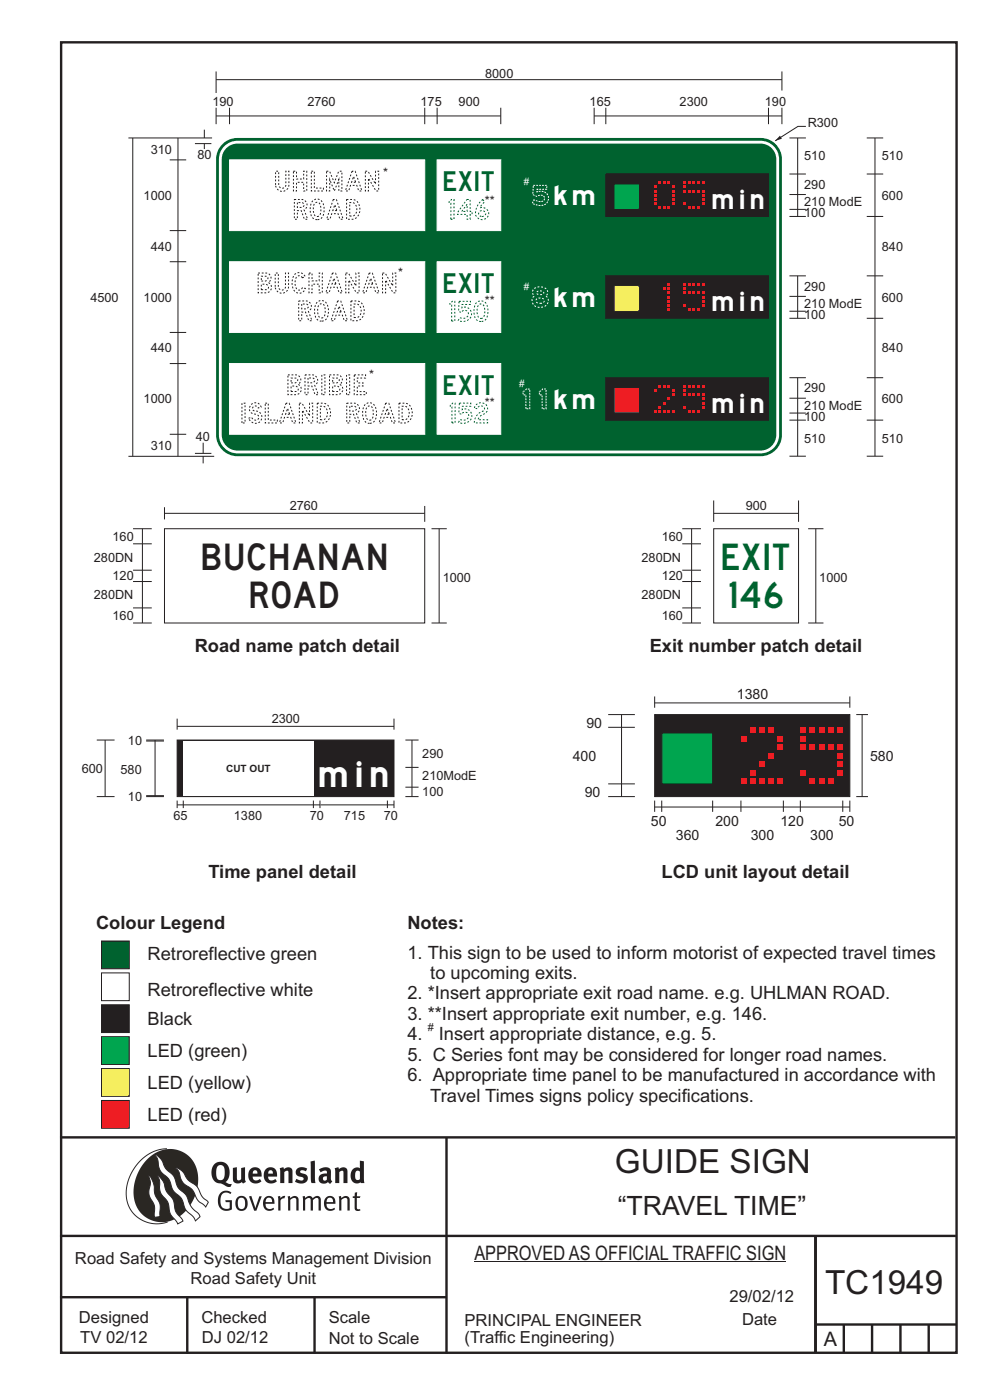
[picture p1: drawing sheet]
<svg xmlns="http://www.w3.org/2000/svg" width="210mm" height="297mm" viewBox="0 0 210 297" stroke-linecap="round" stroke-linejoin="round" font-family="sans-serif">
<g fill="none" stroke="#231f20" stroke-width=".51">
<path d="M13 9h189.9v278h-189.9zM12.7 241.3h190M94.7 241.4v45.8M12.7 275.2h82M12.7 262.2h190.1M39.7 275.2v12M66.7 275.2v12M173 262.1v24.9M173 281h30M179 281v6M185 281v6M191 281v6"/>
<path d="M197 281v6"/>
</g>
<path d="M35.4 243.7a9.5 9.5 0 0 0-8.6 10.4 6.5 6.5 0 0 0 8.8 5.1" fill="none" stroke="#2a2723" stroke-width=".21"/>
<path d="M31.3 245.9a6.1 6.1 0 0 1 7.3-1.6 6.1 6.1 0 0 1 3.4 6.6 8.8 8.8 0 0 1-7.2 8.4 6.1 6.1 0 0 1-6.4-7.5 10.5 10.5 0 0 1 2.9-5.9z" fill-rule="evenodd" fill="#2a2723"/>
<g fill="#fff" stroke="#2a2723" stroke-width=".21">
<path d="M31.6 249.3l.3 .3 .6 1.2 .4 2.6 1 2 .1 2.7-1.2 .1-.1-2.4-.9-1.8-.2-.7 .3-2.4z" fill-rule="evenodd"/>
<path d="M37.2 247.7l.5 .1 .9 .6 1.3 1.9 1.9 1.5 1.1 2.1 1.3 1.2-.6 1-1.6-1.5-1.2-2.2-2-1.5-.5-.9-.4-1.5z" fill-rule="evenodd"/>
<path d="M32.8 244.9l.4 .1 .9 .8 1 2.1 1.7 1.5 1 2.5 1.6 1.6 1.2 2.5 1.6 1.6 .2 .5-.9 .9-.5-.9-1.6-1.5-1-2.4-1.7-1.7-.9-2.4-1.8-1.7-.3-.9-.3-1.6z" fill-rule="evenodd"/>
<path d="M33.4 249.4l.5 .3 .7 .9 .7 2.1 1.5 1.9 .5 2.5 1.5 1.8v.1l-1.1 .6-1.6-2.1-.6-2.5-1.4-1.9-.3-1v-1.6z" fill-rule="evenodd"/>
</g>
<g fill="#231f20">
<path d="M46.8 253.1l.5-.4 .7-.1 .6 .1 .5 .3-.2 .3-.9-.3-.8 .2-.3 .7-.1 1.1 .1 .6 .3 .5 .5 .3h.6l.4-.1v-1.3h-.8l-.1-.4h1.4v2l-.7 .2-.8 .1-.6-.3-.5-.4-.3-.8-.1-1 .2-.7z" fill-rule="evenodd"/>
<path d="M50.7 254.3l.7-.2 .5 .5 .1 1.2-.2 .4-.3 .2h-.5l-.4-.3-.2-1.1zM50.4 254l-.5 1.1 .3 1.2 .7 .5 1-.1 .4-.4 .2-.5v-.8l-.2-.7-.3-.4-.5-.2h-.6z" fill-rule="evenodd"/>
<path d="M52.8 253.8l.5-.1 .9 2.6 .8-2.5h.5l-1.1 3h-.5z" fill-rule="evenodd"/>
<path d="M56.6 254.2l.4-.1 .4 .1 .2 .3 .1 .5h-1.4zM56.2 254l-.4 1v.7l.3 .6 .4 .4 .5 .2 1.1-.3 .1-.1-.2-.3-.6 .3-.7-.2-.3-.2-.1-.6v-.1h1.9l-.2-1.2-.8-.5-.5 .1z" fill-rule="evenodd"/>
<path d="M58.9 253.8l.5-.1 .1 .5 .4-.4 .6-.1-.2 .5-.4 .1-.4 .3v2.2h-.5z" fill-rule="evenodd"/>
<path d="M61 253.8l.5-.1a.24 .24 0 0 0 .1 .4 .24 .24 0 0 0 .3-.2l.8-.2 .6 .5v2.6h-.4l-.1-2.3-.1-.3-.3-.1-.8 .5v2.2h-.5z" fill-rule="evenodd"/>
<path d="M64.2 253.8l.4-.1a.23 .23 0 0 0 .2 .4 .23 .23 0 0 0 .3-.2l.5-.2 .6 .2a.23 .23 0 0 0 .2 .2 .23 .23 0 0 0 .2-.1l.8-.3 .6 .4 .1 2.7h-.5v-2.3l-.1-.3-.3-.1-.8 .5v2.2h-.5v-2.3l-.1-.3-.3-.1-.8 .4v2.3h-.4z" fill-rule="evenodd"/>
<path d="M69.5 254.2l.5-.1 .4 .1 .3 .8h-1.4zM69.2 254l-.5 1 .1 .7 .2 .6 .4 .4 .4 .2 1.1-.3 .2-.1-.2-.3-.6 .3-.7-.2-.3-.4v-.5h1.9l-.2-1.2-.4-.3-.5-.2-.5 .1z" fill-rule="evenodd"/>
<path d="M71.8 253.8l.5-.1a.24 .24 0 0 0 .1 .4 .24 .24 0 0 0 .4-.2l.7-.2 .6 .5 .1 2.6h-.5v-2.3l-.1-.3-.3-.1-.9 .5v2.2h-.4z" fill-rule="evenodd"/>
<path d="M75.3 253l.5-.1-.1 .9h.8l-.2 .3h-.6v2.2l.2 .2h.5v.3l-.2 .1-.6-.1-.4-.3v-2.4h-.4v-.3h.4z" fill-rule="evenodd"/>
<path d="M46.2 247.4l.4-.2h.4l.6 .6v1.8l-.2 .5-.3 .2h-.8l-.3-.6-.1-1.5zM45.5 246.9l-.4 .7-.2 .8v1l.3 .9 .7 .6 1 .2 1.6 .7 .4-.1 .3-.5h-.6l-.8-.4 .7-1 .2-1.5a1.91 1.91 0 0 0-1.1-1.7 1.91 1.91 0 0 0-2.1 .3z" fill-rule="evenodd"/>
<path d="M49.4 247.8l.8-.2 .1 2.5 .1 .2 .3 .1 .5-.3v-2.3l.8-.2v2.6l.2 .5-.7 .3a.39 .39 0 0 0-.7 0h-.8l-.5-.4z" fill-rule="evenodd"/>
<path d="M53.8 248.4l.3-.1h.3l.2 .7h-1zM53.1 248l-.3 .5-.1 .8v.7l.4 .6 .5 .4 .6 .1 .7-.1 .6-.4-.4-.5-.4 .3h-.5l-.4-.2-.2-.3v-.3h1.9l-.1-1-.3-.6-1-.4-.5 .1z" fill-rule="evenodd"/>
<path d="M57.1 248.4l.2-.1h.4l.2 .7h-1zM56.4 248l-.3 .6-.2 .8 .2 .7 .3 .5 .5 .4 .6 .1 .6-.1 .6-.4-.3-.5-.6 .3h-.5l-.4-.6v-.2h1.9l-.1-1-.3-.6-.5-.3-.5-.1-.5 .1z" fill-rule="evenodd"/>
<path d="M59.3 247.8l.8-.2 .1 .4 1-.4 .7 .3 .1 .5v2.6h-.8v-2.3l-.3-.3-.6 .3v2.3h-.9z" fill-rule="evenodd"/>
<path d="M63 248l.9-.4 1.3 .3-.3 .6-.9-.2-.3 .2 .1 .3 1 .3 .4 .4v.8l-.4 .6-1.1 .2-1.1-.4 .3-.6 1 .3h.3l.2-.3-.1-.3-1-.3-.4-.3-.2-.6z" fill-rule="evenodd"/>
<path d="M68.6 249.7l.7-.2v.7l-.3 .3-.3-.1-.2-.3zM67.7 248.1l.3 .6 .8-.4 .5 .2a.35 .35 0 0 1 0 .5 .35 .35 0 0 1-.5 0l-1 .4-.2 .9 .2 .4 .3 .3h1.1a.49 .49 0 0 1 .8 .2l.5-.6-.3-.4v-1.7l-.2-.5-.4-.3-.6-.1z" fill-rule="evenodd"/>
<path d="M71 247.8l.8-.2 .1 .4 1-.4 .6 .3 .2 .5v2.6h-.8v-2.3l-.3-.3-.6 .3v2.3h-.9z" fill-rule="evenodd"/>
<path d="M75.6 248.5l.3-.1 .4 .2v1.5l-.3 .2-.4-.1-.2-.3v-.9zM76.3 246.2v1.3a.19 .19 0 0 1 0 .3 .19 .19 0 0 1-.3-.1l-.8 .1-.6 .5-.2 .9 .1 1 .3 .5 .6 .3h.6l.5-.2v.2h.8l-.1-4.6z" fill-rule="evenodd"/>
<path d="M65.9 246.4l.9-.2 .1 4.8h-.8l-.1-.3z" fill-rule="evenodd"/>
</g>
<path d="M100.6 267.7h66.2" fill="none" stroke="#231f20" stroke-width=".21"/>
<path d="M21.5 199.6h5.9v5.9h-5.9z" fill-rule="evenodd" fill="#00622f" stroke="#231f20" stroke-width=".21"/>
<path d="M21.5 219.9h5.9v5.9h-5.9z" fill-rule="evenodd" fill="#00a54f" stroke="#231f20" stroke-width=".21"/>
<path d="M21.5 206.4h5.9v5.9h-5.9z" fill-rule="evenodd" fill="#fff" stroke="#231f20" stroke-width=".21"/>
<path d="M21.5 226.7h5.9v5.9h-5.9z" fill-rule="evenodd" fill="#fff101" stroke="#231f20" stroke-width=".21"/>
<path d="M21.5 213.2h5.9v5.8h-5.9z" fill-rule="evenodd" fill="#231f20" stroke="#231f20" stroke-width=".21"/>
<path d="M21.5 233.5h5.9v5.8h-5.9z" fill-rule="evenodd" fill="#ee1d23" stroke="#231f20" stroke-width=".21"/>
<path d="M171.4 112.2h3.3M173 112.2v20M171.4 132.2h3.3" fill="none" stroke="#231f20" stroke-width=".21"/>
<path d="M151.4 112.2h18v20h-18z" fill-rule="evenodd" fill="#fff" stroke="#231f20" stroke-width=".21"/>
<path d="M144.7 115.4h4M144.7 112.2h4M146.7 112.2v20M151.4 106.2v4.5M151.4 108.9h18M169.4 106.2v4.5M144.7 121h4M144.7 129h4M144.7 123.4h4M144.7 132.2h4" fill="none" stroke="#231f20" stroke-width=".21"/>
<path d="M46.9 30.9a4.5 4.5 0 0 1 3.4-1.6h111.1a4.5 4.5 0 0 1 4.5 4.5v58.5a4.5 4.5 0 0 1-4.5 4.5h-111.1a4.5 4.5 0 0 1-4.5-4.5v-58.5a4.5 4.5 0 0 1 1.1-2.9z" fill-rule="evenodd" fill="#00622f"/>
<path d="M47.6 31a3.9 3.9 0 0 1 2.7-1.1h111.1a3.9 3.9 0 0 1 3.9 3.9v58.5a3.9 3.9 0 0 1-3.9 3.9h-111.1a3.9 3.9 0 0 1-3.9-3.9v-58.5a3.9 3.9 0 0 1 1.2-2.8z" fill-rule="evenodd" fill="#fff"/>
<path d="M48 31.4a3.3 3.3 0 0 1 2.3-.9h111.1a3.3 3.3 0 0 1 3.3 3.3v58.5a3.3 3.3 0 0 1-3.3 3.3h-111.1a3.3 3.3 0 0 1-3.3-3.3v-58.5a3.3 3.3 0 0 1 1-2.4z" fill-rule="evenodd" fill="#00622f"/>
<g fill="#fff" stroke="#fff" stroke-width=".21">
<path d="M48.7 55.5h41.4v15h-41.4z" fill-rule="evenodd"/>
<path d="M48.7 33.9h41.4v15h-41.4z" fill-rule="evenodd"/>
<path d="M48.7 77.1h41.4v15h-41.4z" fill-rule="evenodd"/>
<path d="M92.7 33.9h13.5v15h-13.5z" fill-rule="evenodd"/>
<path d="M92.7 55.5h13.5v15h-13.5z" fill-rule="evenodd"/>
<path d="M92.7 77.1h13.5v15h-13.5z" fill-rule="evenodd"/>
</g>
<path d="M45.8 15.2v4.5M45.8 16.9h120.1M165.9 15.2v4M48.7 24.6h41.4M167.5 29.3h3.4M169.2 29.3v7.6M170.9 26.8h-1.6l-4.9 3.1" fill="none" stroke="#231f20" stroke-width=".21"/>
<path d="M165.4 28.8l.5 .6-1.5 .5z" fill="#231f20"/>
<g fill="none" stroke="#231f20" stroke-width=".21">
<path d="M45.8 24.6h2.9M45.8 22.9v3.4M48.7 22.9v3.4M90.1 22.9v3.4M90.1 24.6h16.1M92.7 22.9v3.4M106.2 22.9v3.4M126 24.6h39.9M126 22.9v3.4M128.5 22.9v3.4M163 22.9v3.4M165.9 22.9v3.4"/>
<path d="M167.5 36.9h3.4M169.2 36.9v9M183.9 36.9h3.4M183.9 29.3h3.4M185.6 29.3v67.5M167.5 41.3h3.4M167.5 44.4h3.4M167.5 45.9h3.4M167.5 58.5h3.4M169.2 58.5v9M183.9 45.9h3.4M183.9 58.5h3.4"/>
<path d="M167.5 67.5h3.4M167.5 62.9h3.4M167.5 66h3.4M183.9 67.5h3.4M167.5 80.1h3.4M167.5 89.1h3.4M167.5 84.5h3.4M167.5 87.6h3.4M167.5 96.8h3.4M169.2 80.1v16.7M183.9 96.8h3.4M183.9 80.1h3.4"/>
<path d="M183.9 89.1h3.4"/>
</g>
<g fill="#231f20" stroke="#231f20" stroke-width=".21">
<path d="M128.5 58.5h34.5v9h-34.5z" fill-rule="evenodd"/>
<path d="M129.5 58.7h20.7v8.7h-20.7z" fill-rule="evenodd"/>
</g>
<g fill="#ee1d23">
<path d="M145.9 60h.6v.6h-.6z" fill-rule="evenodd"/>
<path d="M147.8 60h.7v.6h-.7z" fill-rule="evenodd"/>
<path d="M146.9 60h.6v.6h-.6z" fill-rule="evenodd"/>
<path d="M148.8 60h.6v.6h-.6z" fill-rule="evenodd"/>
<path d="M144.9 60.9h.7v.6h-.7z" fill-rule="evenodd"/>
<path d="M144.9 61.8h.7v.6h-.7z" fill-rule="evenodd"/>
<path d="M144.9 64.5h.7v.6h-.7z" fill-rule="evenodd"/>
<path d="M144.9 60h.7v.6h-.7z" fill-rule="evenodd"/>
<path d="M145.9 61.8h.6v.6h-.6z" fill-rule="evenodd"/>
<path d="M147.8 61.8h.7v.6h-.7z" fill-rule="evenodd"/>
<path d="M146.9 61.8h.6v.6h-.6z" fill-rule="evenodd"/>
<path d="M148.8 61.8h.6v.6h-.6z" fill-rule="evenodd"/>
<path d="M145.9 60h.6v.6h-.6z" fill-rule="evenodd"/>
<path d="M147.8 60h.7v.6h-.7z" fill-rule="evenodd"/>
<path d="M146.9 60h.6v.6h-.6z" fill-rule="evenodd"/>
<path d="M148.8 60h.6v.6h-.6z" fill-rule="evenodd"/>
<path d="M148.8 62.7h.6v.6h-.6z" fill-rule="evenodd"/>
<path d="M148.8 63.6h.6v.6h-.6z" fill-rule="evenodd"/>
<path d="M148.8 64.5h.6v.6h-.6z" fill-rule="evenodd"/>
<path d="M145.9 65.4h.6v.6h-.6z" fill-rule="evenodd"/>
<path d="M147.8 65.4h.7v.6h-.7z" fill-rule="evenodd"/>
<path d="M146.9 65.4h.6v.6h-.6z" fill-rule="evenodd"/>
</g>
<path d="M130.2 60.6h5.4v5.4h-5.4z" fill-rule="evenodd" fill="#fff101" stroke="#231f20" stroke-width=".21"/>
<g fill="#ee1d23">
<path d="M141.5 60h.7v.6h-.7z" fill-rule="evenodd"/>
<path d="M141.5 60.9h.7v.6h-.7z" fill-rule="evenodd"/>
<path d="M140.6 60.9h.6v.6h-.6z" fill-rule="evenodd"/>
<path d="M141.5 61.8h.7v.6h-.7z" fill-rule="evenodd"/>
<path d="M141.5 62.7h.7v.6h-.7z" fill-rule="evenodd"/>
<path d="M141.5 63.6h.7v.6h-.7z" fill-rule="evenodd"/>
<path d="M141.5 64.5h.7v.6h-.7z" fill-rule="evenodd"/>
<path d="M141.5 65.4h.7v.6h-.7z" fill-rule="evenodd"/>
</g>
<g fill="#231f20" stroke="#231f20" stroke-width=".21">
<path d="M128.5 36.9h34.5v9h-34.5z" fill-rule="evenodd"/>
<path d="M129.5 37.1h20.7v8.7h-20.7z" fill-rule="evenodd"/>
</g>
<g fill="#ee1d23">
<path d="M145.9 38.4h.6v.6h-.6z" fill-rule="evenodd"/>
<path d="M147.8 38.4h.7v.6h-.7z" fill-rule="evenodd"/>
<path d="M146.9 38.4h.6v.6h-.6z" fill-rule="evenodd"/>
<path d="M148.8 38.4h.6v.6h-.6z" fill-rule="evenodd"/>
<path d="M144.9 39.3h.7v.6h-.7z" fill-rule="evenodd"/>
<path d="M144.9 40.2h.7v.6h-.7z" fill-rule="evenodd"/>
<path d="M144.9 42.9h.7v.6h-.7z" fill-rule="evenodd"/>
<path d="M144.9 38.4h.7v.6h-.7z" fill-rule="evenodd"/>
<path d="M145.9 40.2h.6v.6h-.6z" fill-rule="evenodd"/>
<path d="M147.8 40.2h.7v.6h-.7z" fill-rule="evenodd"/>
<path d="M146.9 40.2h.6v.6h-.6z" fill-rule="evenodd"/>
<path d="M148.8 40.2h.6v.6h-.6z" fill-rule="evenodd"/>
<path d="M145.9 38.4h.6v.6h-.6z" fill-rule="evenodd"/>
<path d="M147.8 38.4h.7v.6h-.7z" fill-rule="evenodd"/>
<path d="M146.9 38.4h.6v.6h-.6z" fill-rule="evenodd"/>
<path d="M148.8 38.4h.6v.6h-.6z" fill-rule="evenodd"/>
<path d="M148.8 41.1h.6v.6h-.6z" fill-rule="evenodd"/>
<path d="M148.8 42h.6v.6h-.6z" fill-rule="evenodd"/>
<path d="M148.8 42.9h.6v.6h-.6z" fill-rule="evenodd"/>
<path d="M145.9 43.8h.6v.6h-.6z" fill-rule="evenodd"/>
<path d="M147.8 43.8h.7v.6h-.7z" fill-rule="evenodd"/>
<path d="M146.9 43.8h.6v.6h-.6z" fill-rule="evenodd"/>
</g>
<path d="M130.2 39h5.4v5.4h-5.4z" fill-rule="evenodd" fill="#00a54f" stroke="#231f20" stroke-width=".21"/>
<g fill="#ee1d23">
<path d="M139.6 38.4h.6v.6h-.6z" fill-rule="evenodd"/>
<path d="M141.5 38.4h.7v.6h-.7z" fill-rule="evenodd"/>
<path d="M140.6 38.4h.6v.6h-.6z" fill-rule="evenodd"/>
<path d="M138.6 39.3h.7v.6h-.7z" fill-rule="evenodd"/>
<path d="M138.6 41.1h.7v.6h-.7z" fill-rule="evenodd"/>
<path d="M138.6 40.2h.7v.6h-.7z" fill-rule="evenodd"/>
<path d="M138.6 42h.7v.6h-.7z" fill-rule="evenodd"/>
<path d="M138.6 42.9h.7v.6h-.7z" fill-rule="evenodd"/>
<path d="M142.5 39.3h.6v.6h-.6z" fill-rule="evenodd"/>
<path d="M142.5 40.2h.6v.6h-.6z" fill-rule="evenodd"/>
<path d="M142.5 41.1h.6v.6h-.6z" fill-rule="evenodd"/>
<path d="M142.5 42h.6v.6h-.6z" fill-rule="evenodd"/>
<path d="M142.5 42.9h.6v.6h-.6z" fill-rule="evenodd"/>
<path d="M139.6 43.8h.6v.6h-.6z" fill-rule="evenodd"/>
<path d="M141.5 43.8h.7v.6h-.7z" fill-rule="evenodd"/>
<path d="M140.6 43.8h.6v.6h-.6z" fill-rule="evenodd"/>
</g>
<g fill="#231f20" stroke="#231f20" stroke-width=".21">
<path d="M128.5 80.1h34.5v9h-34.5z" fill-rule="evenodd"/>
<path d="M129.5 80.3h20.7v8.7h-20.7z" fill-rule="evenodd"/>
</g>
<g fill="#ee1d23">
<path d="M145.9 81.6h.6v.6h-.6z" fill-rule="evenodd"/>
<path d="M147.8 81.6h.7v.6h-.7z" fill-rule="evenodd"/>
<path d="M146.9 81.6h.6v.7h-.6z" fill-rule="evenodd"/>
<path d="M148.8 81.6h.6v.6h-.6z" fill-rule="evenodd"/>
<path d="M144.9 82.5h.7v.6h-.7z" fill-rule="evenodd"/>
<path d="M144.9 83.4h.7v.6h-.7z" fill-rule="evenodd"/>
<path d="M144.9 86.1h.7v.6h-.7z" fill-rule="evenodd"/>
<path d="M144.9 81.6h.7v.6h-.7z" fill-rule="evenodd"/>
<path d="M145.9 83.4h.6v.6h-.6z" fill-rule="evenodd"/>
<path d="M147.8 83.4h.7v.6h-.7z" fill-rule="evenodd"/>
<path d="M146.9 83.4h.6v.6h-.6z" fill-rule="evenodd"/>
<path d="M148.8 83.4h.6v.6h-.6z" fill-rule="evenodd"/>
<path d="M145.9 81.6h.6v.6h-.6z" fill-rule="evenodd"/>
<path d="M147.8 81.6h.7v.6h-.7z" fill-rule="evenodd"/>
<path d="M146.9 81.6h.6v.7h-.6z" fill-rule="evenodd"/>
<path d="M148.8 81.6h.6v.6h-.6z" fill-rule="evenodd"/>
<path d="M148.8 84.3h.6v.6h-.6z" fill-rule="evenodd"/>
<path d="M148.8 85.2h.6v.6h-.6z" fill-rule="evenodd"/>
<path d="M148.8 86.1h.6v.6h-.6z" fill-rule="evenodd"/>
<path d="M145.9 87h.6v.6h-.6z" fill-rule="evenodd"/>
<path d="M147.8 87h.7v.6h-.7z" fill-rule="evenodd"/>
<path d="M146.9 87h.6v.6h-.6z" fill-rule="evenodd"/>
<path d="M139.6 81.6h.6v.6h-.6z" fill-rule="evenodd"/>
<path d="M141.5 81.6h.7v.6h-.7z" fill-rule="evenodd"/>
<path d="M140.6 81.6h.6v.7h-.6z" fill-rule="evenodd"/>
<path d="M138.6 82.5h.7v.6h-.7z" fill-rule="evenodd"/>
<path d="M138.6 87h.7v.6h-.7z" fill-rule="evenodd"/>
<path d="M142.5 82.5h.6v.6h-.6z" fill-rule="evenodd"/>
<path d="M142.5 83.4h.6v.6h-.6z" fill-rule="evenodd"/>
<path d="M141.5 84.3h.7v.6h-.7z" fill-rule="evenodd"/>
<path d="M140.6 85.2h.6v.6h-.6z" fill-rule="evenodd"/>
<path d="M139.6 86.1h.6v.6h-.6z" fill-rule="evenodd"/>
<path d="M139.6 87h.6v.6h-.6z" fill-rule="evenodd"/>
<path d="M141.5 87h.7v.6h-.7z" fill-rule="evenodd"/>
<path d="M140.6 87h.6v.6h-.6z" fill-rule="evenodd"/>
<path d="M142.5 87h.6v.6h-.6z" fill-rule="evenodd"/>
</g>
<path d="M130.2 82.2h5.4v5.4h-5.4z" fill-rule="evenodd" fill="#ee1d23" stroke="#231f20" stroke-width=".21"/>
<g fill="none" stroke="#231f20" stroke-width=".21">
<path d="M27.2 29.3h17.8M28.2 29.3v67.5M36 33.9h3.5M37.8 29.3v67.5M41.4 30.5h3.4M43.3 27.5v1.8M43.3 30.5v1.1M36 55.5h3.5M36 48.9h3.5M36 77.1h3.5M36 70.5h3.5M27.2 96.8h18.2"/>
<path d="M36 92.1h3.5M41.4 96.2h3.4M43.1 96.8v1.5M43.1 93.9v2.3"/>
</g>
<path d="M34.9 112.2h55.2v20h-55.2z" fill-rule="evenodd" fill="#fff" stroke="#231f20" stroke-width=".21"/>
<g fill="none" stroke="#231f20" stroke-width=".21">
<path d="M28.2 112.2h4M28.2 115.4h4M30.2 112.2v20M34.9 108.9h55.2M34.9 107.6v2.6M90.1 107.3v3.4M91.5 112.2h3.3M93.2 112.2v20M28.2 132.2h4M28.2 121h4M28.2 129h4M28.2 123.4h4"/>
<path d="M91.5 132.2h3.3M37.6 154.1h46M83.6 152.5v2.3M87.4 157v5.8M86 167h2.8M86 162.8h2.8M86 169h2.8M87.4 167v2"/>
</g>
<path d="M37.6 157h46v12h-46z" fill-rule="evenodd" fill="#231f20" stroke="#231f20" stroke-width=".21"/>
<path d="M38.9 157.2h27.6v11.6h-27.6z" fill-rule="evenodd" fill="#fff"/>
<g fill="none" stroke="#231f20" stroke-width=".21">
<path d="M20.5 157h3.8M22.3 157v12M31 157h3.8M31 157.2h3.8M32.9 157v12M37.6 152.5v2.3M86 157h2.8M129 151.6h5.7M129 154.3h5.7M131.8 151.6v17.4M181.6 151.6h2.5M182.9 151.6v17.4"/>
<path d="M20.5 169h3.8M31 168.8h3.8M31 169h3.8M37.6 169.8v1.6M37.6 170.7h30.3M38.9 169.8v1.6M66.5 169.8v1.6M67.9 169.8v1.6M68 170.7h15.6M82.2 169.8v1.6M83.6 169.8v1.6M87.4 162.8v4.2"/>
<path d="M129 169h5.7M129 166.3h5.7M138.9 169.8v2.4M178.8 171.2h1.5M180.3 169.8v2.4M181.6 169h2.5"/>
</g>
<path d="M138.9 151.6h41.4v17.4h-41.4z" fill-rule="evenodd" fill="#231f20" stroke="#231f20" stroke-width=".21"/>
<g fill="#ee1d23">
<path d="M171.7 154.3h1.3v1.2h-1.3z" fill-rule="evenodd"/>
<path d="M175.6 154.3h1.2v1.2h-1.2z" fill-rule="evenodd"/>
<path d="M173.7 154.3h1.2v1.2h-1.2z" fill-rule="evenodd"/>
<path d="M177.5 154.3h1.3v1.2h-1.3z" fill-rule="evenodd"/>
<path d="M169.8 156.1h1.2v1.2h-1.2z" fill-rule="evenodd"/>
<path d="M169.8 157.9h1.2v1.2h-1.2z" fill-rule="evenodd"/>
<path d="M169.8 163.3h1.2v1.2h-1.2z" fill-rule="evenodd"/>
<path d="M169.8 154.3h1.2v1.2h-1.2z" fill-rule="evenodd"/>
<path d="M171.7 157.9h1.3v1.2h-1.3z" fill-rule="evenodd"/>
<path d="M175.6 157.9h1.2v1.2h-1.2z" fill-rule="evenodd"/>
<path d="M173.7 157.9h1.2v1.2h-1.2z" fill-rule="evenodd"/>
<path d="M177.5 157.9h1.3v1.2h-1.3z" fill-rule="evenodd"/>
<path d="M171.7 154.3h1.3v1.2h-1.3z" fill-rule="evenodd"/>
<path d="M175.6 154.3h1.2v1.2h-1.2z" fill-rule="evenodd"/>
<path d="M173.7 154.3h1.2v1.2h-1.2z" fill-rule="evenodd"/>
<path d="M177.5 154.3h1.3v1.2h-1.3z" fill-rule="evenodd"/>
<path d="M177.5 159.7h1.3v1.2h-1.3z" fill-rule="evenodd"/>
<path d="M177.5 161.5h1.3v1.2h-1.3z" fill-rule="evenodd"/>
<path d="M177.5 163.3h1.3v1.2h-1.3z" fill-rule="evenodd"/>
<path d="M171.7 165.1h1.3v1.2h-1.3z" fill-rule="evenodd"/>
<path d="M175.6 165.1h1.2v1.2h-1.2z" fill-rule="evenodd"/>
<path d="M173.7 165.1h1.2v1.2h-1.2z" fill-rule="evenodd"/>
<path d="M159.1 154.3h1.3v1.2h-1.3z" fill-rule="evenodd"/>
<path d="M163 154.3h1.2v1.2h-1.2z" fill-rule="evenodd"/>
<path d="M161.1 154.3h1.2v1.2h-1.2z" fill-rule="evenodd"/>
<path d="M157.2 156.1h1.2v1.2h-1.2z" fill-rule="evenodd"/>
<path d="M157.2 165.1h1.2v1.2h-1.2z" fill-rule="evenodd"/>
<path d="M164.9 156.1h1.3v1.2h-1.3z" fill-rule="evenodd"/>
<path d="M164.9 157.9h1.3v1.2h-1.3z" fill-rule="evenodd"/>
<path d="M163 159.7h1.2v1.2h-1.2z" fill-rule="evenodd"/>
<path d="M161.1 161.5h1.2v1.2h-1.2z" fill-rule="evenodd"/>
<path d="M159.1 163.3h1.3v1.2h-1.3z" fill-rule="evenodd"/>
<path d="M159.1 165.1h1.3v1.2h-1.3z" fill-rule="evenodd"/>
<path d="M163 165.1h1.2v1.2h-1.2z" fill-rule="evenodd"/>
<path d="M161.1 165.1h1.2v1.2h-1.2z" fill-rule="evenodd"/>
<path d="M164.9 165.1h1.3v1.2h-1.3z" fill-rule="evenodd"/>
</g>
<path d="M140.4 169.8v2.4M151.2 169.8v2.4M157.2 169.8v2.4M166.2 169.8v2.4M169.8 169.8v2.4M178.8 171.2h-39.9M178.8 169.8v2.4" fill="none" stroke="#231f20" stroke-width=".21"/>
<path d="M140.4 155.5h10.8v10.8h-10.8z" fill-rule="evenodd" fill="#00a54f" stroke="#231f20" stroke-width=".21"/>
<path d="M138.9 147.7v2.4M138.9 149.1h41.4M180.3 147.7v2.4" fill="none" stroke="#231f20" stroke-width=".21"/>
<g font-size="7.1" fill="#231f20">
<text x="130.5" y="248.9">GUIDE SIGN</text>
<text x="175" y="274.6">TC1949</text>
</g>
<g font-size="5.6" fill="#231f20">
<text x="43" y="121">BUCHANAN</text>
<text x="53.2" y="129">ROAD</text>
<text x="131" y="257.8">“TRAVEL TIME”</text>
</g>
<g font-size="5.6" fill="#00622f">
<text x="153.3" y="121">EXIT</text>
<text x="154.8" y="129">146</text>
</g>
<g font-size="4.2" fill="#fff">
<text x="58.5" y="40.5">UHLMAN</text>
<text x="62.4" y="46.5">ROAD</text>
<text x="95.3" y="46.5">146</text>
<text x="112.9" y="43.5">5km</text>
<text x="54.8" y="62.1">BUCHANAN</text>
<text x="112.9" y="65.1">8km</text>
<text x="63.4" y="68">ROAD</text>
<text x="95.4" y="68.1">150</text>
<text x="61.1" y="83.7">BRIBIE</text>
<text x="51.3" y="89.7">ISLAND ROAD</text>
<text x="95.5" y="89.7">152</text>
<text x="111" y="86.7">11km</text>
<text x="67.9" y="167">min</text>
</g>
<g font-size="4.2" fill="#00622f">
<text x="94.2" y="40.5">EXIT</text>
<text x="94.2" y="62.1">EXIT</text>
<text x="94.2" y="83.7">EXIT</text>
</g>
<g font-size="4.2" fill="#231f20">
<text x="100.6" y="267.2">APPROVED AS OFFICIAL TRAFFIC SIGN</text>
<text x="174.7" y="285.4">A</text>
</g>
<g font-size="3.9" fill="#231f20">
<text x="41.3" y="138.3">Road name patch detail</text>
<text x="137.8" y="138.3">Exit number patch detail</text>
<text x="44.2" y="186.2">Time panel detail</text>
<text x="140.3" y="186.2">LCD unit layout detail</text>
<text x="20.4" y="197">Colour Legend</text>
<text x="86.4" y="197">Notes:</text>
<text x="31.3" y="203.6">Retroreflective green</text>
<text x="86.4" y="203.4">1. This sign to be used to inform motorist of expected travel times</text>
<text x="91.3" y="207.7">to upcoming exits.</text>
<text x="31.3" y="211.3">Retroreflective white</text>
<text x="86.4" y="212">2. *Insert appropriate exit road name. e.g. UHLMAN ROAD.</text>
<text x="31.3" y="217.5">Black</text>
<text x="86.4" y="216.4">3. **Insert appropriate exit number, e.g. 146.</text>
<text x="86.4" y="220.7">4.</text>
<text x="93.1" y="220.7">Insert appropriate distance, e.g. 5.</text>
<text x="31.3" y="224.2">LED (green)</text>
<text x="86.4" y="225">5. C Series font may be considered for longer road names.</text>
<text x="31.3" y="231">LED (yellow)</text>
<text x="86.4" y="229.4">6. Appropriate time panel to be manufactured in accordance with</text>
<text x="91.3" y="233.7">Travel Times signs policy specifications.</text>
<text x="31.3" y="237.8">LED (red)</text>
</g>
<g font-size="3.5" fill="#231f20">
<text x="15.9" y="268.1">Road Safety and Systems Management Division</text>
<text x="40.4" y="272.5">Road Safety Unit</text>
<text x="16.7" y="280.6">Designed</text>
<text x="42.7" y="280.6">Checked</text>
<text x="69.7" y="280.6">Scale</text>
<text x="98.5" y="281.3">PRINCIPAL ENGINEER</text>
<text x="154.7" y="276.2">29/02/12</text>
<text x="157.4" y="281.2">Date</text>
<text x="17" y="284.8">TV 02/12</text>
<text x="42.8" y="284.8">DJ 02/12</text>
<text x="69.7" y="285.2">Not to Scale</text>
<text x="98.5" y="284.8">(Traffic Engineering)</text>
</g>
<g font-size="3.2" fill="#fff">
<text x="151.2" y="44.4">min</text>
<text x="151.2" y="66">min</text>
<text x="151.2" y="87.6">min</text>
</g>
<g font-size="3" fill="#231f20">
<text x="156.3" y="148.3">1380</text>
<text x="124.4" y="154.4">90</text>
<text x="121.5" y="161.4">400</text>
<text x="184.5" y="161.4">580</text>
<text x="124" y="169.1">90</text>
<text x="138.1" y="175.2">50</text>
<text x="143.4" y="178.3">360</text>
<text x="151.8" y="175.2">200</text>
<text x="159.2" y="178.3">300</text>
<text x="165.5" y="175.2">120</text>
<text x="171.9" y="178.3">300</text>
<text x="177.9" y="175.2">50</text>
</g>
<g font-size="2.7" fill="#231f20">
<text x="102.9" y="16.6">8000</text>
<text x="45.1" y="22.6">190</text>
<text x="65.2" y="22.6">2760</text>
<text x="89.2" y="22.6">175</text>
<text x="97.3" y="22.6">900</text>
<text x="125.1" y="22.6">165</text>
<text x="144.2" y="22.6">2300</text>
<text x="162.2" y="22.6">190</text>
<text x="171.3" y="26.9">R300</text>
<text x="32" y="32.7">310</text>
<text x="41.9" y="33.7">80</text>
<text x="170.6" y="34">510</text>
<text x="187.1" y="34">510</text>
<text x="81.3" y="37.6">*</text>
<text x="170.6" y="40">290</text>
<text x="30.5" y="42.4">1000</text>
<text x="102.9" y="43.6">**</text>
<text x="170.6" y="43.8">210 ModE</text>
<text x="170.6" y="46.1">100</text>
<text x="187.1" y="42.4">600</text>
<text x="32" y="53.2">440</text>
<text x="187.1" y="53.2">840</text>
<text x="84.5" y="58.8">*</text>
<text x="19.2" y="64.2">4500</text>
<text x="30.5" y="64">1000</text>
<text x="102.9" y="64.8">**</text>
<text x="170.6" y="61.7">290</text>
<text x="170.6" y="65.4">210 ModE</text>
<text x="187.1" y="64">600</text>
<text x="170.6" y="67.7">100</text>
<text x="32" y="74.8">440</text>
<text x="187.1" y="74.8">840</text>
<text x="78.3" y="80.4">*</text>
<text x="170.6" y="83.3">290</text>
<text x="30.5" y="85.6">1000</text>
<text x="102.9" y="86.3">**</text>
<text x="170.6" y="87">210 ModE</text>
<text x="170.6" y="89.3">100</text>
<text x="187.1" y="85.6">600</text>
<text x="32" y="95.4">310</text>
<text x="41.6" y="93.5">40</text>
<text x="170.6" y="93.9">510</text>
<text x="187.1" y="93.9">510</text>
<text x="61.5" y="108.2">2760</text>
<text x="158.2" y="108.2">900</text>
<text x="19.9" y="119.1">280DN</text>
<text x="23.9" y="114.7">160</text>
<text x="136.1" y="119.1">280DN</text>
<text x="140.4" y="114.7">160</text>
<text x="23.9" y="123.1">120</text>
<text x="93.9" y="123.4">1000</text>
<text x="140.4" y="123.1">120</text>
<text x="173.8" y="123.4">1000</text>
<text x="19.9" y="127.1">280DN</text>
<text x="23.9" y="131.5">160</text>
<text x="136.1" y="127.1">280DN</text>
<text x="140.4" y="131.5">160</text>
<text x="57.6" y="153.4">2300</text>
<text x="27.1" y="158.1">10</text>
<text x="89.6" y="160.8">290</text>
<text x="17.3" y="163.9">600</text>
<text x="25.6" y="164.3">580</text>
<text x="89.6" y="165.4">210ModE</text>
<text x="27.1" y="169.8">10</text>
<text x="36.8" y="173.9">65</text>
<text x="49.6" y="173.9">1380</text>
<text x="65.7" y="173.9">70</text>
<text x="73" y="173.9">715</text>
<text x="81.4" y="173.9">70</text>
<text x="89.6" y="168.9">100</text>
</g>
<text font-size="2.3" fill="#231f20" x="90.7" y="218.6">#</text>
<g font-size="2.1" fill="#fff">
<text x="111.1" y="39.2">#</text>
<text x="111.1" y="61.4">#</text>
<text x="110.1" y="82.1">#</text>
</g>
<text font-size="2.1" fill="#231f20" x="48" y="163.8">CUT OUT</text>
</svg>
